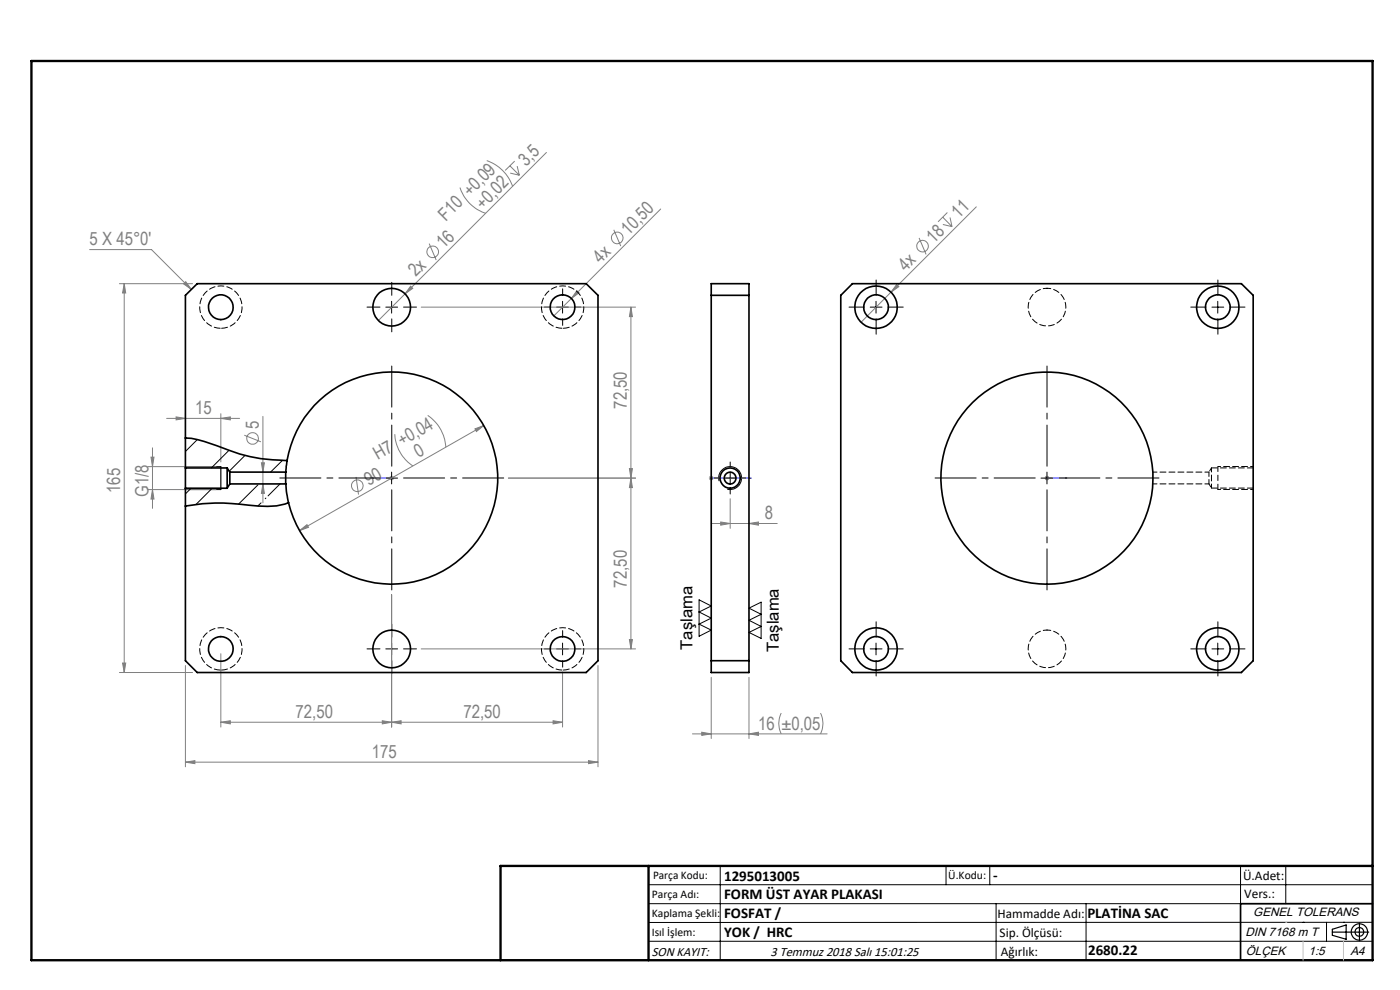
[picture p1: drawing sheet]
<svg xmlns="http://www.w3.org/2000/svg" width="297mm" height="210mm" viewBox="0 0 297 210" stroke-linecap="round" stroke-linejoin="round" font-family="sans-serif">
<g fill="none" stroke="#808080" stroke-width=".21">
<path d="M97.6 39.8a8.5 8.5 0 0 0 5.4 5.5M103.3 34.1a8.9 8.9 0 0 1 5.5 5.5M108.2 35.2l2 2M108.2 36.7l2 .5M109.2 34.2l-2 2M109.7 35.2l.5 2M115.9 32.3l-35.6 35.7M19 52.9h13.1l8.5 8.5M91.1 51.7l1.4 3.5M130.2 48.7l1.5 3.5M140.2 44.3l-19 19M195 50.5l1.5 3.5"/>
<path d="M200 46.1l2 2M200 47.6l2 .5M201 45.1l-2 2M201.5 46.1l.5 2M207.1 43.9l-18.1 18.1M25.3 60.2h15.6M26.4 60.2l.3 2h-.7zM26.4 60.2v82.5M38.9 60.2l.5-.4 1.2 1.6zM87.1 60.7l.5 .5-1.7 1.1zM89.4 65.1h45.4M121.2 63.3l-3.7 3.7"/>
<path d="M122.4 61.7l.4 .4-1.6 1.2zM133.8 65.1v72.5M133.8 65.1l.4 2.1h-.7zM189 62l-6.3 6.4M190.2 60.4l.5 .4-1.7 1.2zM31.3 99h14.5M32 97h.7l-.4 2zM32.3 95v12.8M35.3 88.8h15.5M37.4 88.4l1.9 .4-1.9 .3zM39.3 87.8v10.2M46.8 88.8l2.1-.4v.7z"/>
<path d="M46.8 87.8v10.2M51.8 92.3l3.6 1.4M55.5 98.2h.6l-.3 1.9zM55.8 88.3v18.4M83.7 92.1a8.7 8.7 0 0 0 3.9 6.7M90.7 88.1a8.8 8.8 0 0 1 3.9 6.8M100.8 91l1.8-.7-1.5 1.2zM102.6 90.3l-39.1 22.3M133.5 99.4h.7l-.4 2zM31.3 103.8h14.5M32.3 103.8l.4 2.1h-.7zM55.8 102.6l.3 2.1h-.6z"/>
<path d="M63.5 112.6l1.6-1.3 .3 .6zM75.5 101.2l.6 3.7M82.6 101.4h1M82.7 101.1l.7 .7M83.1 100.9v1M83.4 101.1l-.7 .7M107.8 101.4h27M133.8 101.4l.4 2h-.7zM150.4 101.4h1M150.5 101.1l.7 .7M150.9 111h14M150.9 100.9v1"/>
<path d="M151.2 101.1l-.7 .7M152.9 110.7l2 .3-2 .4zM154.9 105.8v6.3M158.9 111l2-.3v.7zM221.6 101.4h1M221.8 101.1l.7 .7M222.1 100.9v1M222.5 101.1l-.7 .7M46.8 138.7v15.5M83.1 126.1v28.1M89.4 137.6h45.4M133.5 135.7h.7l-.4 1.9z"/>
<path d="M25.3 142.7h15.6M26 140.6h.7l-.3 2.1zM39.3 141.2v21.5M46.8 153.2l2.1-.3v.7zM46.8 153.2h72.5M81.1 152.9l2 .3-2 .4zM83.1 153.2l2-.3v.7zM117.3 152.9l2 .3-2 .4zM119.3 142.5v11.7M126.9 141.2v21.5M146.9 155.7h28.6M148.9 155.3l2 .4-2 .3z"/>
<path d="M150.9 143.7v13M158.9 155.7l2-.4v.7zM158.9 143.7v13M165.7 151.3a4.9 4.9 0 0 0 0 4.4M174.1 151.3a4.9 4.9 0 0 1 0 4.4M39.3 161.7l2-.3v.6zM39.3 161.7h87.6M124.8 161.4l2.1 .3-2.1 .3z"/>
<circle cx="91.8" cy="53.4" r="1.23"/>
<circle cx="130.9" cy="50.5" r="1.23"/>
<circle cx="195.7" cy="52.2" r="1.23"/>
<circle cx="53.6" cy="93" r="1.23"/>
<circle cx="75.8" cy="103" r="1.24"/>
</g>
<g fill="none" stroke="#000" stroke-width=".21">
<path d="M81.8 65.1h2.5M83.1 63.9v2.5M118.1 65.1h2.5M119.3 63.9v2.5M184.6 65.1h2.5M185.8 63.9v2.5M257.1 65.1h2.5M258.3 63.9v2.5M39.3 99h7.5M39.3 103.8h7.5M81.8 101.4h2.5M83.1 100.1v2.5"/>
<path d="M152.5 102.1a2.43 2.43 0 0 1 2.1-3.1 2.43 2.43 0 0 1 2.7 2.6 2.43 2.43 0 0 1-3 2.1M153.6 101.4h2.5M154.9 100.1v2.5M220.8 101.4h2.5M222.1 100.1v2.5M81.8 137.6h2.5M83.1 136.4v2.5M118.1 137.6h2.5M119.3 136.4v2.5M148.3 127.2l2.6 1.3-2.6 1.3 2.6 1.3-2.6 1.3 2.6 1.3-2.6 1.3zM158.9 129l2.6-1.3v7.7l-2.6-1.2 2.6-1.3-2.6-1.3 2.6-1.3zM184.6 137.6h2.5"/>
<path d="M185.8 136.4v2.5M257.1 137.6h2.5M258.3 136.4v2.5M137.6 187.7h153.6M137.6 191.7h153.6M137.6 199.7h153.6M152.8 183.7v20M200.7 183.7v4M210 183.7v4M211.3 191.7v12M230.4 191.7v12M263.2 183.7v20"/>
<path d="M272.8 183.7v8M276.4 195.6h.1M281.4 195.6v4.1M285 195.6h.1M291.2 195.6l-153.6 .1"/>
</g>
<g fill="none" stroke="#000" stroke-width=".25">
<path d="M46.8 99v4.8M282.6 197.7h7.8M282.6 197.1l3-.9v3l-3-.8zM288.4 195.8v3.8M106.2 203.7h185"/>
<circle cx="288.4" cy="197.7" r="1.74"/>
<circle cx="288.4" cy="197.7" r=".93"/>
</g>
<path d="M258.4 103.8v-4.8" fill="none" stroke="#000" stroke-width=".21" stroke-dasharray="1.3 .6" stroke-dashoffset=".1" stroke-linecap="butt"/>
<path d="M78.8 101.4h.5h-.5M78.8 101.4h4.3M83 101.4h.2zM83.1 101.4h.1M150.8 101.4h.2zM150.9 101.4h.1M150.9 101.4h8.4M159.3 101.4h-.4h.4M222 101.4h.2zM222.1 101.4h.1M222.1 101.4h4.2M226.3 101.4h-.4h.4" fill="none" stroke="#00f" stroke-width=".21"/>
<g fill="none" stroke="#000" stroke-width=".21" stroke-dasharray="15.2 1.3 1.3 1.3">
<path d="M80.6 65.1h-2.7M83.1 67.6v2.8M83.1 62.6v-2.7M85.6 65.1h2.8M116.9 65.1h-1.4M119.4 67.6v1.4M119.4 62.6v-1.3M121.9 65.1h1.3M183.4 65.1h-3.3M185.9 62.6v-3.2M185.9 67.6v3.3M188.4 65.1h3.2"/>
<path d="M255.9 65.1h-3.3M258.4 62.6v-3.2M258.4 67.6v3.3M260.9 65.1h3.2M154.9 98.9v-.9M152.4 101.4h-.9M154.9 103.9v.9M157.4 101.4h.9M80.6 137.6h-2.7M83.1 135.1v-2.7M85.6 137.6h2.8M116.9 137.6h-1.4"/>
<path d="M119.4 135.1v-1.3M121.9 137.6h1.3M183.4 137.6h-3.3M185.9 135.1v-3.2M188.4 137.6h3.2M255.9 137.6h-3.3M258.4 135.1v-3.2M260.9 137.6h3.2M83.1 140.1v2.8M119.4 140.1v1.4M185.9 140.1v3.3M258.4 140.1v3.3"/>
</g>
<path d="M83.1 98.9v-21.3M222.1 98.9v-21.3M80.6 101.4h-21.2M83.1 103.9v21.2M85.6 101.4h21.3M219.6 101.4h-21.2M222.1 103.9v21.2M224.6 101.4h21.3" fill="none" stroke="#000" stroke-width=".21" stroke-dasharray="15.2 1.3 1.3 1.3" stroke-dashoffset="6.5"/>
<path d="M265.9 99h-7.5M258.4 103.8h7.5" fill="none" stroke="#000" stroke-width=".21" stroke-dasharray="1.3 .6" stroke-dashoffset=".7"/>
<path d="M258.4 103.8h.1" fill="none" stroke="#000" stroke-width=".21" stroke-dasharray="1.3 .6"/>
<path d="M291.2 191.7h-28v12" fill="none" stroke="#000" stroke-width=".35"/>
<path d="M6.7 12.9h284.5v190.8h-284.5zM137.6 183.7v20M291.2 183.7h-185v20" fill="none" stroke="#000" stroke-width=".5"/>
<path d="M276.4 199.7v4M285 199.7v4" fill="none" stroke="#c0c0c0" stroke-width=".21"/>
<path d="M272.8 195.6h.1" fill="none" stroke="#c0c0c0" stroke-width=".25"/>
<g fill="#00f">
<path d="M78.8 101.4h.5zM83 101.4h.2z"/>
<path d="M225.9 101.4h.4zM222 101.4h.2z"/>
<path d="M150.8 101.4h.2zM158.9 101.4h.4z"/>
</g>
<g fill="#808080">
<path d="M38.9 60.2l.5-.4 1.2 1.6z"/>
<path d="M122.4 61.7l.4 .4-1.6 1.2z"/>
<path d="M190.2 60.4l.5 .4-1.7 1.2z"/>
<path d="M87.1 60.7l.5 .5-1.7 1.1z"/>
<path d="M117.3 152.9l2 .3-2 .4zM83.1 153.2l2-.3v.7zM81.1 152.9l2 .3-2 .4zM46.8 153.2l2.1-.3v.7zM158.9 155.7l2-.4v.7zM148.9 155.3l2 .4-2 .3z"/>
<path d="M37.4 88.4l1.9 .4-1.9 .3zM46.8 88.8l2.1-.4v.7z"/>
<path d="M39.3 161.7l2-.3v.6zM124.8 161.4l2.1 .3-2.1 .3z"/>
<path d="M63.5 112.6l1.9-.7-.3-.6zM100.8 91l.3 .5 1.5-1.2z"/>
<path d="M32.3 103.8l.4 2.1h-.7zM32 97h.7l-.4 2zM133.5 99.4h.7l-.4 2zM133.8 65.1l.4 2.1h-.7z"/>
<path d="M55.5 98.2h.6l-.3 1.9zM55.8 102.6l.3 2.1h-.6z"/>
<path d="M26.4 60.2l.3 2h-.7zM26 140.6h.7l-.3 2.1zM133.8 101.4l.4 2h-.7zM133.5 135.7h.7l-.4 1.9z"/>
<path d="M152.9 110.7l2 .3-2 .4zM158.9 111l2-.3v.7z"/>
</g>
<path d="M41.9 93.2l-2.6 2.6M48.6 95.5l-3.8 3.8M52 96.6l-3.4 3.4M59.9 97.6l-2.5 2.5M40.5 103.6l-1.2 1.2M45 103.6l-3.4 3.4M54.7 102.9l-4.1 4M55.4 106.7l-.7 .6M56.4 105.6l-.1 .2M59.4 102.6l-2.5 2.6" fill="none" stroke="#000" stroke-width=".21"/>
<g fill="none" stroke="#000" stroke-width=".35">
<path d="M150.9 60.2h8v82.5h-8zM150.9 62.6h8M178.4 62.6l2.4-2.4h82.5l2.6 2.4v77.6l-2.6 2.5h-82.5l-2.4-2.5zM39.3 92.9a20 20 0 0 1 6.7 1.6 36.7 36.7 0 0 0 14.9 3.2M39.3 99.3v4.3M39.3 99.3v-36.7l2.5-2.4h82.6l2.5 2.4v77.6l-2.5 2.5h-82.6l-2.5-2.5v-36.6M39.3 99.3h8.9M48.2 99.3v4.3M48.2 99.3l.6 .8M60.9 97.7a22.5 22.5 0 0 1 34-15.4 22.5 22.5 0 0 1 1.4 37.3 22.5 22.5 0 0 1-35.1-13M60.9 97.7l-.3 2.4M39.3 103.6h8.9"/>
<path d="M48.8 100.1v2.5M48.8 102.6h11.8M48.8 100.1h11.8M48.8 102.6l-.6 1M60.6 100.1v2.5M60.6 102.6l.1 1.6 .5 2.4M61.2 106.6a13.1 13.1 0 0 1-6.4 .7l-3.9-.3a39.5 39.5 0 0 0-11.6 .3M150.9 140.2h8"/>
<circle cx="46.8" cy="65.2" r="2.63"/>
<circle cx="83.1" cy="65.2" r="4"/>
<circle cx="119.4" cy="65.2" r="2.63"/>
<circle cx="185.8" cy="65.2" r="4.5"/>
<circle cx="185.9" cy="65.2" r="2.63"/>
<circle cx="258.3" cy="65.2" r="4.5"/>
<circle cx="258.3" cy="65.2" r="2.63"/>
<circle cx="154.9" cy="101.4" r="1.24"/>
<circle cx="154.9" cy="101.4" r="2.14"/>
<circle cx="222.1" cy="101.4" r="22.5"/>
<circle cx="46.8" cy="137.7" r="2.62"/>
<circle cx="83.1" cy="137.7" r="4"/>
<circle cx="119.4" cy="137.7" r="2.63"/>
<circle cx="185.8" cy="137.7" r="4.5"/>
<circle cx="185.9" cy="137.7" r="2.63"/>
<circle cx="258.3" cy="137.7" r="4.5"/>
<circle cx="258.3" cy="137.7" r="2.63"/>
</g>
<path d="M46.9 69.6a4.5 4.5 0 0 1-4.1-6.5 4.5 4.5 0 0 1 7.7-.6 4.5 4.5 0 0 1-2.9 7.1h-.7M119.4 69.6a4.5 4.5 0 0 1-4.1-6.5 4.5 4.5 0 0 1 7.7-.6 4.5 4.5 0 0 1-2.9 7.1h-.7M46.9 142.1a4.5 4.5 0 0 1-4.1-6.5 4.5 4.5 0 0 1 7.7-.6 4.5 4.5 0 0 1-2.9 7.1h-.7M119.4 142.1a4.5 4.5 0 0 1-4.1-6.5 4.5 4.5 0 0 1 7.7-.6 4.5 4.5 0 0 1-2.9 7.1h-.7" fill="none" stroke="#000" stroke-width=".21" stroke-dasharray="1.3 .6" stroke-dashoffset="-.2"/>
<path d="M256.5 100.1v2.5" fill="none" stroke="#000" stroke-width=".21" stroke-dasharray="1.3 .6" stroke-dashoffset=".3"/>
<path d="M257 99.3v4.2M244.6 102.6h11.9M256.5 100.1h-11.9" fill="none" stroke="#000" stroke-width=".21" stroke-dasharray="1.3 .6" stroke-dashoffset=".4"/>
<path d="M222.1 61.1a4 4 0 0 1 3.6 5.8 4 4 0 0 1-6.8 .6 4 4 0 0 1 2.5-6.3l.7-.1M257 99.3l-.5 .8M256.5 102.6l.5 .9M222.1 133.6a4 4 0 0 1 3.6 5.8 4 4 0 0 1-6.8 .6 4 4 0 0 1 2.5-6.3l.7-.1" fill="none" stroke="#000" stroke-width=".21" stroke-dasharray="1.3 .6" stroke-dashoffset=".5"/>
<path d="M265.9 99.3h-8.9M257 103.5h8.9" fill="none" stroke="#000" stroke-width=".21" stroke-dasharray="1.3 .6"/>
<g font-size="3.9" fill="#808080">
<text x="111.6" y="35.5" transform="rotate(-45 111.6 35.5)">3,5</text>
<text x="94.6" y="47" transform="rotate(-45 94.6 47)">F10 +0,09</text>
<text x="102.5" y="44.6" transform="rotate(-45 102.5 44.6)">+0,02</text>
<text x="203.4" y="46.4" transform="rotate(-45 203.4 46.4)">11</text>
<text x="19" y="52.1">5 X 45°0'</text>
<text x="94.2" y="52.9" transform="rotate(-45 94.2 52.9)">16</text>
<text x="133.3" y="50" transform="rotate(-45 133.3 50)">10,50</text>
<text x="198.1" y="51.7" transform="rotate(-45 198.1 51.7)">18</text>
<text x="88.2" y="58.9" transform="rotate(-45 88.2 58.9)">2x</text>
<text x="127.4" y="55.9" transform="rotate(-45 127.4 55.9)">4x</text>
<text x="192.2" y="57.6" transform="rotate(-45 192.2 57.6)">4x</text>
<text x="41.4" y="87.9">15</text>
<text x="133" y="86.7" transform="rotate(-90 133 86.7)">72,50</text>
<text x="54.9" y="91" transform="rotate(-90 54.9 91)">5</text>
<text x="80.2" y="97.6" transform="rotate(-30 80.2 97.6)">H7 +0,04</text>
<text x="88.8" y="97.2" transform="rotate(-30 88.8 97.2)">0</text>
<text x="25.5" y="104.6" transform="rotate(-90 25.5 104.6)">165</text>
<text x="31.5" y="105.4" transform="rotate(-90 31.5 105.4)">G1/8</text>
<text x="78.2" y="103.2" transform="rotate(-30 78.2 103.2)">90</text>
<text x="162.2" y="110.2">8</text>
<text x="133" y="124.6" transform="rotate(-90 133 124.6)">72,50</text>
<text x="62.7" y="152.3">72,50</text>
<text x="98.3" y="152.3">72,50</text>
<text x="160.8" y="154.8">16 ±0,05</text>
<text x="78.9" y="160.8">175</text>
</g>
<g font-size="3.5">
<text x="146.9" y="137.8" transform="rotate(-90 146.9 137.8)">Taşlama</text>
<text x="165.2" y="138.3" transform="rotate(-90 165.2 138.3)">Taşlama</text>
</g>
<g font-size="3.2">
<text x="153.6" y="186.8">1295013005</text>
<text x="153.6" y="190.8">FORM ÜST AYAR PLAKASI</text>
<text x="210.7" y="186.6">-</text>
<text x="153.6" y="194.8">FOSFAT /</text>
<text x="230.7" y="194.8">PLATİNA SAC</text>
<text x="153.6" y="198.8">YOK / HRC</text>
<text x="230.8" y="202.6">2680.22</text>
</g>
<g font-size="2.8">
<text x="263.7" y="186.7">Ü.Adet:</text>
<text x="263.9" y="190.5">Vers.:</text>
<text x="211.6" y="194.8">Hammadde Adı:</text>
<text x="138.3" y="202.8">SON KAYIT:</text>
<text x="163.5" y="202.8">3 Temmuz 2018 Salı 15:01:25</text>
<text x="212.1" y="198.7">Sip. Ölçüsü:</text>
<text x="212.3" y="202.7">Ağırlık:</text>
</g>
<g font-size="2.6">
<text x="265.9" y="194.4">GENEL TOLERANS</text>
<text x="264.2" y="198.5">DIN 7168 m T</text>
<text x="264.3" y="202.6">ÖLÇEK</text>
<text x="277.6" y="202.6">1:5</text>
<text x="286.5" y="202.6">A4</text>
</g>
<g font-size="2.5">
<text x="138.3" y="190.5">Parça Adı:</text>
<text x="138.5" y="186.5">Parça Kodu:</text>
<text x="201.2" y="186.5">Ü.Kodu:</text>
<text x="138.3" y="194.5">Kaplama Şekli:</text>
<text x="138.3" y="198.6">Isıl İşlem:</text>
</g>
</svg>
